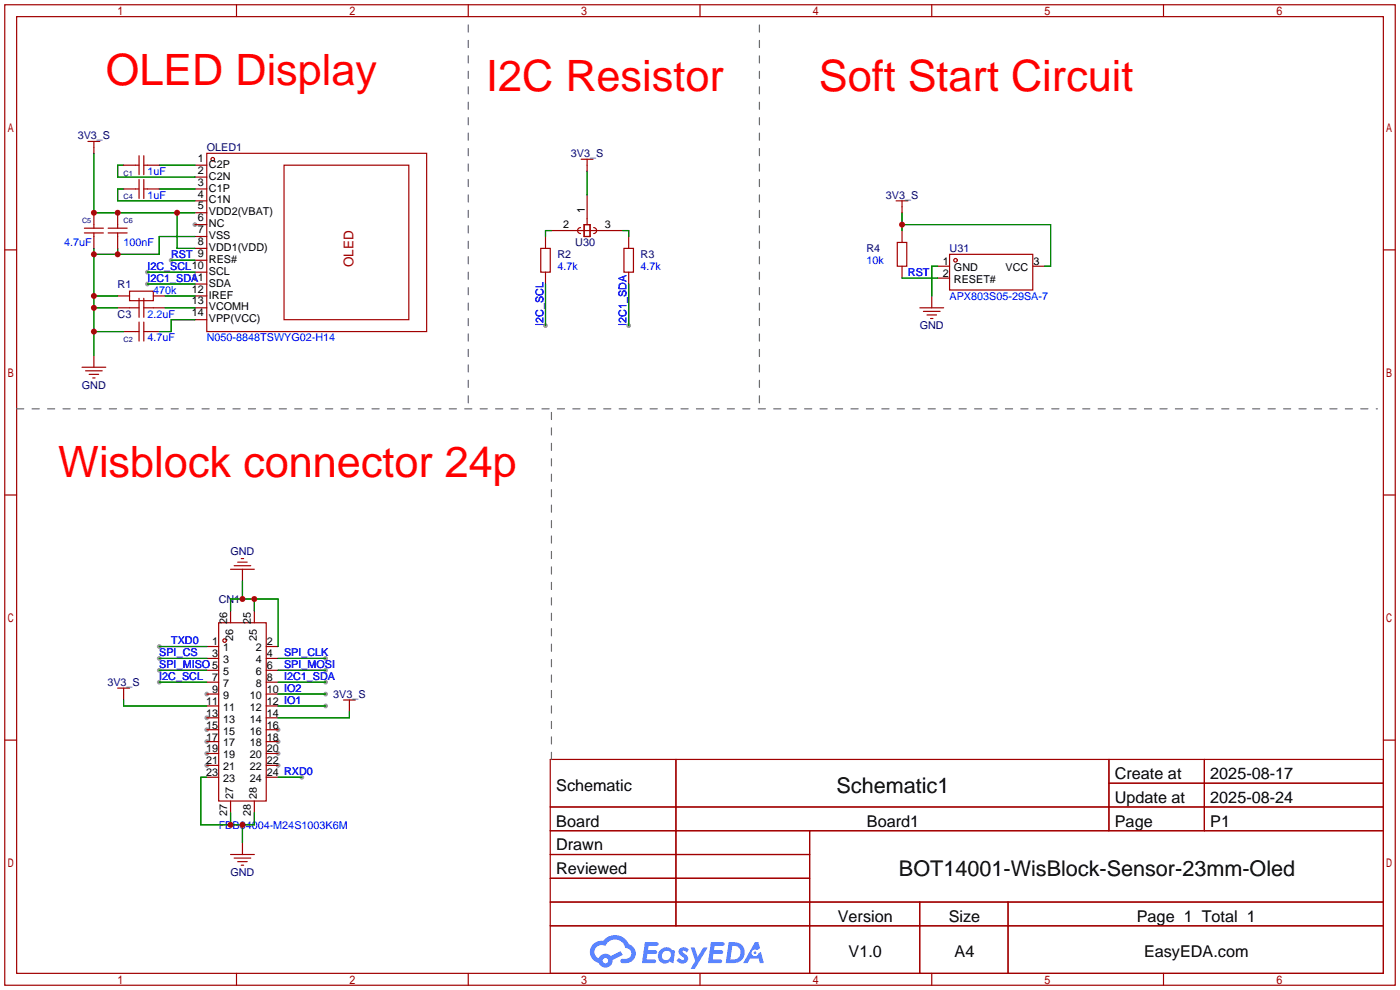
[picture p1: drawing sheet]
<svg xmlns="http://www.w3.org/2000/svg" width="299mm" height="212mm" viewBox="0 0 299 212" stroke-linecap="round" stroke-linejoin="round" font-family="sans-serif">
<g fill="#999">
<circle cx="41.7" cy="48" r=".51"/>
<circle cx="44.2" cy="148.3" r=".51"/>
<circle cx="44.2" cy="153.4" r=".51"/>
<circle cx="44.2" cy="156" r=".51"/>
<circle cx="44.2" cy="158.5" r=".51"/>
<circle cx="44.2" cy="161" r=".51"/>
<circle cx="44.2" cy="163.6" r=".51"/>
<circle cx="59.4" cy="163.6" r=".51"/>
<circle cx="59.4" cy="161" r=".51"/>
<circle cx="59.4" cy="158.5" r=".51"/>
<circle cx="59.4" cy="156" r=".51"/>
<circle cx="31.5" cy="60.7" r=".51"/>
<circle cx="31.5" cy="58.2" r=".51"/>
<circle cx="36.6" cy="55.6" r=".51"/>
<circle cx="134.4" cy="69.6" r=".51"/>
<circle cx="116.6" cy="69.6" r=".51"/>
<circle cx="34" cy="138.2" r=".51"/>
<circle cx="34" cy="140.7" r=".51"/>
<circle cx="34" cy="143.3" r=".51"/>
<circle cx="34" cy="145.8" r=".51"/>
<circle cx="69.6" cy="140.7" r=".51"/>
<circle cx="69.6" cy="143.3" r=".51"/>
<circle cx="69.6" cy="145.8" r=".51"/>
<circle cx="69.6" cy="148.3" r=".51"/>
<circle cx="69.6" cy="150.9" r=".51"/>
<circle cx="64.5" cy="166.1" r=".51"/>
</g>
<g fill="none" stroke="#a10000" stroke-width=".25">
<path d="M1 1h297.2v209.6h-297.2zM3.6 3.6h292.1v204.4h-292.1zM50.5 1v2.6M100.1 1v2.6M149.6 1v2.6M199.1 1v2.6M248.7 1v2.6M1 53.4h2.6M295.7 53.4h2.5M1 105.8h2.6M295.7 105.8h2.5M1 158.2h2.6"/>
<path d="M295.7 158.2h2.5M117.6 162.3h178.1v45.7h-178.1zM117.6 172.5h178.1M117.6 177.5h178.1M144.5 162.3v35.6M173 177.5v30.5M237 162.3v15.2M237 167.4h58.7M257.4 162.3v15.2M117.6 182.6h55.4M117.6 192.8h178.1M117.6 187.7h55.4"/>
<path d="M117.6 197.9h178.1M196.6 192.8v15.2M215.4 192.8v15.2M50.5 208v2.6M100.1 208v2.6M149.6 208v2.6M199.1 208v2.6M248.7 208v2.6"/>
</g>
<g fill="#5487ff">
<path d="M145.3 202.7a1.3 1.3 0 0 1 1.9 .3l-.4 .6a.54 .54 0 0 0-.9-.2l.1 .2a1.34 1.34 0 0 1 .9 1.8 1.47 1.47 0 0 1-2.3-.1l.5-.6 .8 .5a.31 .31 0 0 0 .4-.3 .31 .31 0 0 0-.3-.4 1.12 1.12 0 0 1-.7-1.8z"/>
<path d="M147.6 202.5h.9l.6 2 1.2-2h.9l-2.7 4.6h-.9l1-1.7z"/>
<path d="M137.8 201.4h1.7a1.31 1.31 0 0 1 1.2 .2 .4 .4 0 0 1-.3 .5l-1.8 .1-.1 .9h1.6a.4 .4 0 0 1 .4 .4 .4 .4 0 0 1-.5 .4h-1.6l-.2 1.2h1.4a.46 .46 0 0 1 .5 0 .46 .46 0 0 1 .1 .5l-.4 .2h-2.6z"/>
<path d="M151.9 201.4h1.7a1.32 1.32 0 0 1 1.2 .2 .39 .39 0 0 1-.3 .5l-1.8 .1-.1 .9h1.6a.4 .4 0 0 1 .4 .4 .4 .4 0 0 1-.4 .4h-1.7l-.2 1.2h1.4a.46 .46 0 0 1 .5 0 .46 .46 0 0 1 .1 .5l-.4 .2h-2.6z"/>
<path d="M161.3 201.4h.8l.3 1.3-.6 .4a.75 .75 0 0 0-1.1 .3 .75 .75 0 0 0 .5 1 .75 .75 0 0 0 .9-.7l.5-.2 .6 2.3h-.8l-.3-.9h-1.8l-.5 .9h-1z"/>
<path d="M155.7 201.4l-.6 4.4h1.5a2.27 2.27 0 0 0 2.6-2.2 2.27 2.27 0 0 0-2.7-2.2zM156.5 202.1a1.5 1.5 0 0 1 1.8 1.6 1.5 1.5 0 0 1-1.9 1.4h-.3z"/>
<path d="M141.2 203a1.6 1.6 0 0 0-.3 2.3 1.6 1.6 0 0 0 2.3 .2l.7 .3 .3-2.4-.1-.3-.5-.1a1.58 1.58 0 0 0-2.4 0zM141.8 203.5a.98 .98 0 0 1 1.6 .4 .98 .98 0 0 1-1.1 1.3 .94 .94 0 0 1-.9-.7 .94 .94 0 0 1 .4-1z"/>
<path d="M126.8 201.8a2.37 2.37 0 0 0 1.1 4 1.54 1.54 0 0 0 1.8 1 1.54 1.54 0 0 0 1.2-1.6l2.2-1.1-.5-.8-2 1a1.57 1.57 0 0 0-2.7 .5 1.5 1.5 0 0 1-.7-2.1 1.5 1.5 0 0 1 2.2-.5 2.23 2.23 0 0 1 2.3-1.4 2.23 2.23 0 0 1 2 1.8 1.16 1.16 0 0 1 1.2 1.1 1.16 1.16 0 0 1-1.1 1.2h-.7a.47 .47 0 0 0-.5 .4 .47 .47 0 0 0 .4 .5 2.17 2.17 0 0 0 2.5-.9 2.17 2.17 0 0 0-.3-2.7l-.8-.4a3.2 3.2 0 0 0-5.5-.7l-1.1 .1zM128.8 205.3a.6 .6 0 0 1 1.2 0 .6 .6 0 0 1-1.2 0z"/>
<circle cx="161.4" cy="203.6" r=".28"/>
</g>
<g fill="none" stroke="#a10000" stroke-width=".25">
<path d="M18.8 30.2h2.5M20.1 30.2v2.6M26.4 35.3h3.3M29.7 33.3v4M29.7 38.4v4M30.7 35.3h3.3M30.7 33.3v4M30.7 38.4v4M41.7 35.3h2.5M41.7 37.8h2.5M44.2 32.8h47v38.1h-47zM60.7 35.3h26.7v33h-26.7z"/>
<path d="M124.2 34h2.5M125.5 34v2.6M18 49.8h4.1M18 48.8h4.1M20.1 45.5v3.3M20.1 49.8v3.3M23.1 49.8h4.1M23.1 48.8h4.1M25.1 45.5v3.3M25.1 49.8v3.3M26.4 40.4h3.3M30.7 40.4h3.3"/>
<path d="M41.7 40.4h2.5M41.7 42.9h2.5M41.7 45.5h2.5M41.7 48h2.5M41.7 50.5h2.5M41.7 53.1h2.5M41.7 55.6h2.5M41.7 58.2h2.5M115.6 53.1h2v5.1h-2zM116.6 50.5v2.6M116.6 58.2v2.5M117.9 49.3h15.2"/>
<path d="M124.1 48.6a.64 .64 0 0 0-.7 .7 .64 .64 0 0 0 .7 .6M124.8 48h1.3v2.5h-1.3zM125.5 41.7v6.3M126.9 48.6a.64 .64 0 0 1 .6 .7 .64 .64 0 0 1-.6 .6M133.3 53.1h2.1v5.1h-2.1zM134.4 50.5v2.6M134.4 58.2v2.5M191.5 42.9h2.6M191.8 51.8h2v5.1h-2zM192.8 42.9v2.6M192.8 49.3v2.5M192.8 56.9v2.5"/>
<path d="M200.4 56.9h2.5M200.4 59.4h2.5M202.9 54.4h17.8v7.6h-17.8zM220.7 56.9h2.6M17.5 78.5h5.1M18.3 79.2h3.5M20.1 75.9v2.6M25.1 63.2h2.6M25.1 65.8h4.6M26.4 70.9h3.3M27.7 62.2h5.1v2.1h-5.1zM29.7 63.8v4"/>
<path d="M29.7 68.8v4.1M30.7 65.8h4.6M30.7 63.8v4M30.7 68.8v4.1M30.7 70.9h3.3M32.8 63.2h2.5M41.7 60.7h2.5M41.7 63.2h2.5M41.7 65.8h2.5M41.7 68.3h2.5M196.6 65.8h5.1M197.4 66.5h3.5"/>
<path d="M198.1 67.3h2.1M198.9 68.1h.5M199.1 63.2v2.6M19 80h2.1M19.8 80.8h.5M51.6 119.4h.5M44.2 138.2h2.5M46.7 133.1h10.2v38.1h-10.2zM49.3 130.6v2.5M49.3 121.7h5.1M50 120.9h3.6M50.8 120.1h2"/>
<path d="M51.8 121.7v2.5M54.4 130.6v2.5M56.9 138.2h2.5M25.1 147.1h2.6M26.4 147.1v2.5M44.2 140.7h2.5M44.2 143.3h2.5M44.2 145.8h2.5M44.2 148.3h2.5M44.2 150.9h2.5M44.2 153.4h2.5M44.2 156h2.5"/>
<path d="M44.2 158.5h2.5M56.9 140.7h2.5M56.9 143.3h2.5M56.9 145.8h2.5M56.9 148.3h2.5M56.9 150.9h2.5M56.9 153.4h2.5M56.9 156h2.5M56.9 158.5h2.5M73.4 149.6h2.5M74.7 149.6v2.5M44.2 161h2.5"/>
<path d="M44.2 163.6h2.5M44.2 166.1h2.5M49.3 171.2v2.5M54.4 171.2v2.5M56.9 161h2.5M56.9 163.6h2.5M56.9 166.1h2.5M49.3 182.6h5.1M50 183.4h3.6M50.8 184.2h2M51.6 184.9h.5M51.8 180.1v2.5"/>
<circle cx="45.5" cy="34" r=".38"/>
<circle cx="204.2" cy="55.6" r=".38"/>
<circle cx="48" cy="136.9" r=".38"/>
</g>
<g fill="none" stroke="#008700" stroke-width=".25">
<path d="M20.1 32.8v12.7h21.6M26.4 35.3h-1.3v2.5h16.6M34 35.3h7.7M125.5 36.6v5.1M20.1 53.1v22.8M25.1 53.1v1.3M26.4 40.4h-1.3v2.5h16.6M31.5 58.2h10.2M34 40.4h7.7M36.6 55.6h5.1M37.8 45.5v7.6h3.9M41.7 50.5h-7.7v3.9h-13.9"/>
<path d="M117.9 49.3h-1.3v1.2M133.1 49.3h1.3v1.2M192.8 45.5v3.8M192.8 48h31.7v8.9h-1.2M192.8 59.4h7.6M200.4 56.9h-1.3v6.3M20.1 70.9h6.3M20.1 65.8h5M20.1 63.2h5M31.5 60.7h10.2M35.3 65.8h6.4M35.3 63.2h6.4"/>
<path d="M41.7 68.3h-5.1v2.6h-2.6M116.6 60.7v8.9M134.4 60.7v8.9M34 138.2h10.2M49.3 130.6v-2.6h10.1v10.2M51.8 124.2v3.8M54.4 128v2.6M26.4 149.6v1.3h17.8M34 140.7h10.2M34 143.3h10.2M34 145.8h10.2M59.4 140.7h10.2"/>
<path d="M59.4 143.3h10.2M59.4 145.8h10.2M59.4 150.9h10.2M59.4 148.3h10.2M74.7 152.1v1.3h-15.3M44.2 166.1h-1.3v10.2h11.5v-2.6M49.3 173.7v2.6M51.8 176.3v3.8M59.4 166.1h5.1"/>
</g>
<path d="M3.6 87.4h290.8M100.1 86.1v-81.3M162.3 86.1v-82.5M117.9 162.3v-74.9" fill="none" stroke="#666" stroke-width=".25" stroke-dasharray="1.5 1.8"/>
<g fill="#c00">
<circle cx="20.1" cy="70.9" r=".63"/>
<circle cx="20.1" cy="65.8" r=".63"/>
<circle cx="20.1" cy="63.2" r=".63"/>
<circle cx="20.1" cy="54.4" r=".63"/>
<circle cx="25.1" cy="54.4" r=".63"/>
<circle cx="37.8" cy="45.5" r=".63"/>
<circle cx="25.1" cy="45.5" r=".63"/>
<circle cx="20.1" cy="45.5" r=".63"/>
<circle cx="192.8" cy="48" r=".63"/>
<circle cx="51.8" cy="128" r=".63"/>
<circle cx="54.4" cy="128" r=".63"/>
<circle cx="51.8" cy="176.3" r=".63"/>
<circle cx="49.3" cy="176.3" r=".63"/>
</g>
<g font-size="9.2" fill="#f00">
<text x="22.6" y="18.2">OLED Display</text>
<text x="103.9" y="19.5">I2C Resistor</text>
<text x="175" y="19.5">Soft Start Circuit</text>
<text x="12.4" y="102">Wisblock connector 24p</text>
</g>
<g font-size="4.6">
<text x="178.8" y="169.4">Schematic1</text>
<text x="192.1" y="187.2">BOT14001-WisBlock-Sensor-23mm-Oled</text>
</g>
<g font-size="3.5">
<text x="238.3" y="166.5">Create at</text>
<text x="258.7" y="166.5">2025-08-17</text>
<text x="118.9" y="169.1">Schematic</text>
<text x="238.3" y="171.6">Update at</text>
<text x="258.7" y="171.6">2025-08-24</text>
<text x="118.9" y="176.7">Board</text>
<text x="185.3" y="176.7">Board1</text>
<text x="238.3" y="176.7">Page</text>
<text x="258.7" y="176.7">P1</text>
<text x="118.9" y="181.8">Drawn</text>
<text x="118.9" y="186.8">Reviewed</text>
<text x="179.1" y="197">Version</text>
<text x="202.8" y="197">Size</text>
<text x="243" y="197">Page 1 Total 1</text>
<text x="181.4" y="204.6">V1.0</text>
<text x="204" y="204.6">A4</text>
<text x="244.5" y="204.6">EasyEDA.com</text>
</g>
<text font-size="2.9" fill="#a00000" x="75.6" y="57.1" transform="rotate(-90 75.6 57.1)">OLED</text>
<g font-size="2.3" fill="#000080">
<text x="16.6" y="29.8">3V3_S</text>
<text x="44.2" y="32.3">OLED1</text>
<text x="122" y="33.6">3V3_S</text>
<text x="189.3" y="42.5">3V3_S</text>
<text x="122.9" y="52.6">U30</text>
<text x="185.2" y="53.9">R4</text>
<text x="202.9" y="53.9">U31</text>
<text x="119.1" y="55.2">R2</text>
<text x="136.9" y="55.2">R3</text>
<text x="25.1" y="61.5">R1</text>
<text x="25.1" y="67.9">C3</text>
<text x="196.6" y="70.4">GND</text>
<text x="17.5" y="83.1">GND</text>
<text x="49.3" y="118.7">GND</text>
<text x="46.7" y="128.8">CN1</text>
<text x="23" y="146.6">3V3_S</text>
<text x="71.2" y="149.1">3V3_S</text>
<text x="49.3" y="187.2">GND</text>
</g>
<g font-size="2.3">
<text x="42.3" y="34.6">1</text>
<text x="44.7" y="35.9">C2P</text>
<text x="42.3" y="37.1">2</text>
<text x="42.3" y="39.7">3</text>
<text x="44.7" y="38.4">C2N</text>
<text x="44.7" y="40.9">C1P</text>
<text x="42.3" y="42.2">4</text>
<text x="42.3" y="44.7">5</text>
<text x="42.3" y="47.3">6</text>
<text x="44.7" y="43.5">C1N</text>
<text x="44.7" y="46">VDD2(VBAT)</text>
<text x="125" y="45.5" transform="rotate(-90 125 45.5)">1</text>
<text x="42.3" y="49.8">7</text>
<text x="42.3" y="52.4">8</text>
<text x="44.7" y="48.6">NC</text>
<text x="44.7" y="51.1">VSS</text>
<text x="44.7" y="53.6">VDD1(VDD)</text>
<text x="120.4" y="48.8">2</text>
<text x="129.3" y="48.8">3</text>
<text x="41" y="60">11</text>
<text x="44.7" y="56.2">RES#</text>
<text x="44.7" y="58.7">SCL</text>
<text x="201.5" y="56.7">1</text>
<text x="201.5" y="59.2">2</text>
<text x="203.9" y="57.9">GND</text>
<text x="214.9" y="57.9">VCC</text>
<text x="220.9" y="56.7">3</text>
<text x="41" y="62.5">12</text>
<text x="41" y="65.1">13</text>
<text x="44.7" y="61.3">SDA</text>
<text x="44.7" y="63.8">IREF</text>
<text x="203.9" y="60.5">RESET#</text>
<text x="41" y="67.6">14</text>
<text x="44.7" y="66.3">VCOMH</text>
<text x="44.7" y="68.9">VPP(VCC)</text>
<text x="45.3" y="137.9">1</text>
<text x="48.6" y="133.5" transform="rotate(-90 48.6 133.5)">26</text>
<text x="49.8" y="137.1" transform="rotate(-90 49.8 137.1)">26</text>
<text x="53.6" y="133.5" transform="rotate(-90 53.6 133.5)">25</text>
<text x="54.9" y="137.1" transform="rotate(-90 54.9 137.1)">25</text>
<text x="57" y="137.9">2</text>
<text x="45.3" y="140.5">3</text>
<text x="47.7" y="139.2">1</text>
<text x="47.7" y="141.8">3</text>
<text x="54.7" y="141.8">4</text>
<text x="54.7" y="139.2">2</text>
<text x="57" y="143">6</text>
<text x="57" y="140.5">4</text>
<text x="45.3" y="145.6">7</text>
<text x="45.3" y="148.1">9</text>
<text x="47.7" y="144.3">5</text>
<text x="47.7" y="146.8">7</text>
<text x="47.7" y="149.4">9</text>
<text x="53.4" y="149.4">10</text>
<text x="54.7" y="146.8">8</text>
<text x="54.7" y="144.3">6</text>
<text x="57" y="148.1">10 IO2</text>
<text x="57" y="145.6">8</text>
<text x="44" y="150.6">11</text>
<text x="44" y="153.2">13</text>
<text x="44" y="155.7">15</text>
<text x="47.7" y="151.9">11</text>
<text x="47.7" y="154.5">13</text>
<text x="53.4" y="154.5">14</text>
<text x="53.4" y="151.9">12</text>
<text x="57" y="155.7">16</text>
<text x="57" y="153.2">14</text>
<text x="57" y="150.6">12 IO1</text>
<text x="44" y="158.3">17</text>
<text x="44" y="160.8">19</text>
<text x="47.7" y="157">15</text>
<text x="47.7" y="159.5">17</text>
<text x="53.4" y="159.5">18</text>
<text x="53.4" y="157">16</text>
<text x="57" y="160.8">20</text>
<text x="57" y="158.3">18</text>
<text x="44" y="163.3">21</text>
<text x="44" y="165.9">23</text>
<text x="47.7" y="162.1">19</text>
<text x="47.7" y="164.6">21</text>
<text x="47.7" y="167.2">23</text>
<text x="53.4" y="167.2">24</text>
<text x="53.4" y="164.6">22</text>
<text x="53.4" y="162.1">20</text>
<text x="57" y="165.9">24 RXD0</text>
<text x="57" y="163.3">22</text>
<text x="49.8" y="170.7" transform="rotate(-90 49.8 170.7)">27</text>
<text x="54.9" y="170.7" transform="rotate(-90 54.9 170.7)">28</text>
<text x="48.6" y="174.4" transform="rotate(-90 48.6 174.4)">27</text>
<text x="53.6" y="174.4" transform="rotate(-90 53.6 174.4)">28</text>
</g>
<g font-size="2.3" fill="#00f">
<text x="31.5" y="37.4">1uF</text>
<text x="31.5" y="42.5">1uF</text>
<text x="13.7" y="52.6">4.7uF</text>
<text x="26.4" y="52.6">100nF</text>
<text x="31.5" y="57.7">I2C_SCL10</text>
<text x="36.6" y="55.2">RST 9</text>
<text x="119.1" y="57.7">4.7k</text>
<text x="136.9" y="57.7">4.7k</text>
<text x="185.2" y="56.4">10k</text>
<text x="194.1" y="59">RST</text>
<text x="31.5" y="60.2">I2C1_SDA</text>
<text x="32.8" y="62.8">470k</text>
<text x="202.9" y="64.1">APX803S05-29SA-7</text>
<text x="31.5" y="67.9">2.2uF</text>
<text x="116.1" y="69.6" transform="rotate(-90 116.1 69.6)">I2C_SCL</text>
<text x="133.9" y="69.6" transform="rotate(-90 133.9 69.6)">I2C1_SDA</text>
<text x="31.5" y="72.9">4.7uF</text>
<text x="44.2" y="72.9">N050-8848TSWYG02-H14</text>
<text x="36.6" y="137.7">TXD0</text>
<text x="34" y="140.3">SPI_CS</text>
<text x="34" y="142.8">SPI_MISO5</text>
<text x="60.7" y="140.3">SPI_CLK</text>
<text x="60.7" y="142.8">SPI_MOSI</text>
<text x="34" y="145.3">I2C_SCL</text>
<text x="60.7" y="145.3">I2C1_SDA</text>
<text x="46.7" y="177.1">FBB04004-M24S1003K6M</text>
</g>
<g font-size="1.6" fill="#000080">
<text x="26.4" y="37.5">C1</text>
<text x="17.5" y="47.7">C5</text>
<text x="26.4" y="47.7">C6</text>
<text x="26.4" y="42.6">C4</text>
<text x="26.4" y="73.1">C2</text>
</g>
</svg>
